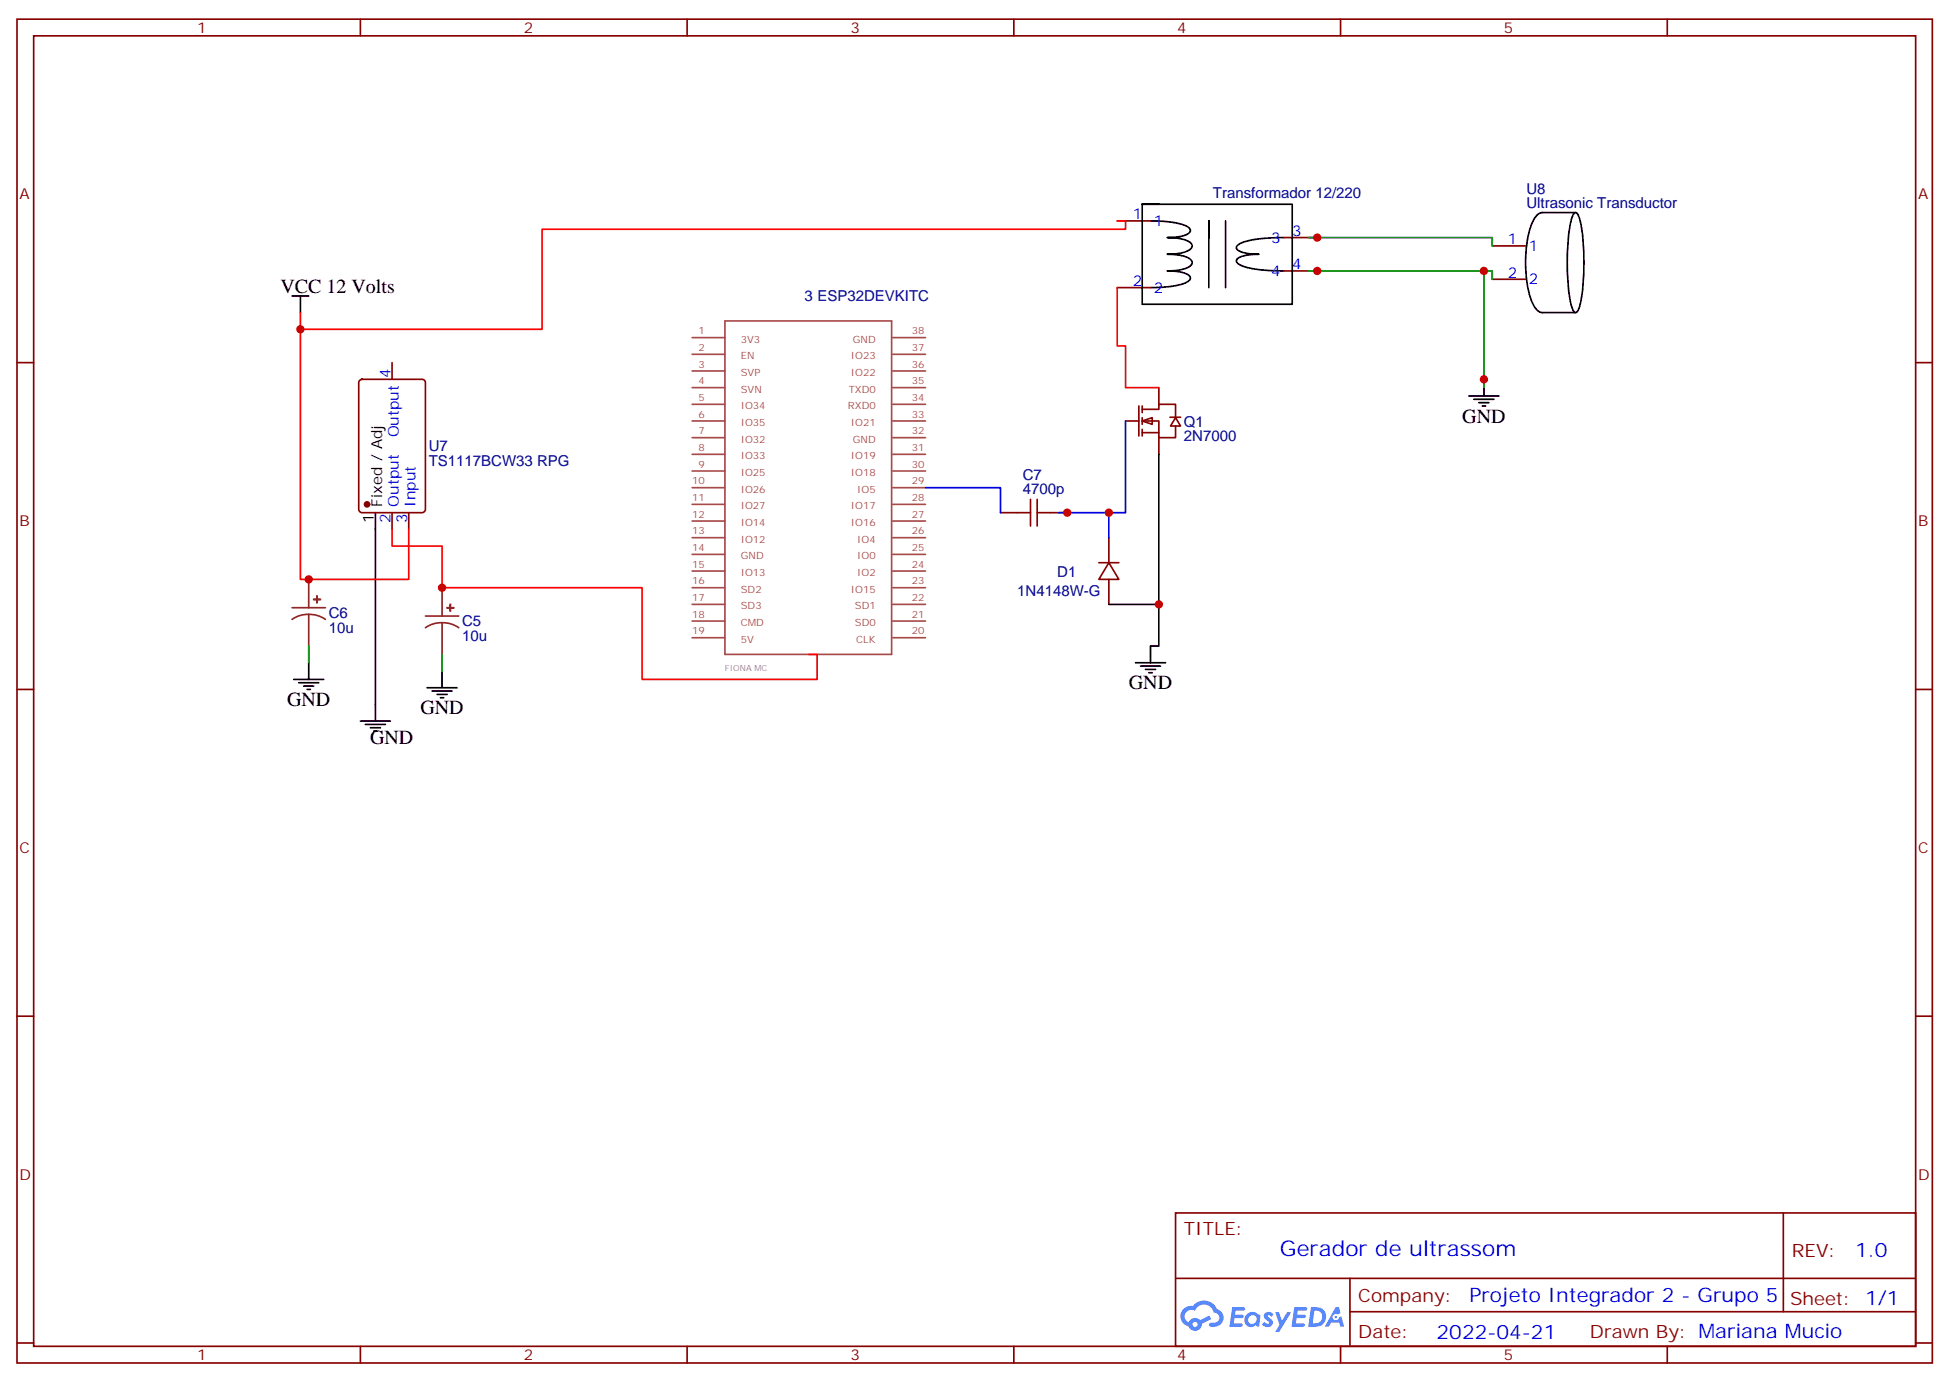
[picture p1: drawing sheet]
<svg xmlns="http://www.w3.org/2000/svg" width="412mm" height="292mm" viewBox="0 0 412 292" stroke-linecap="round" stroke-linejoin="round" font-family="sans-serif">
<g fill="none" stroke="#870000" stroke-width=".35">
<path d="M3.6 4.1h405.3v284.3h-405.3zM7.1 7.6h398.3v277.3h-398.3zM76.3 4.1v3.5M145.4 4.1v3.5M214.6 4.1v3.5M283.7 4.1v3.5M352.8 4.1v3.5M3.6 76.7h3.5M405.4 76.7h3.5M3.6 145.9h3.5M405.4 145.9h3.5M3.6 215h3.5"/>
<path d="M405.4 215h3.5M248.8 256.6h156.6v28.3h-156.6zM377.4 256.7v20.8M248.8 270.5h156.5M285.7 277.5h119.6M285.7 270.5v14.1M3.6 284.2h3.5M76.3 284.9v3.5M145.4 284.9v3.5M214.6 284.9v3.5M283.7 284.9v3.5M352.8 284.9v3.5"/>
<path d="M405.4 284.2h3.5"/>
</g>
<g fill="#5487ff">
<path d="M267.8 277.8a1.22 1.22 0 0 1 1.7 .3l-.4 .6a.47 .47 0 0 0-.3-.4 .47 .47 0 0 0-.6 .1l.1 .2a1.55 1.55 0 0 1 1.1 1.5 1.34 1.34 0 0 1-2.3 .1l.4-.5 .8 .4a.29 .29 0 0 0 .3-.2 .29 .29 0 0 0-.3-.4 1.04 1.04 0 0 1-.5-1.7z"/>
<path d="M260.8 276.6h2.1a.43 .43 0 0 1 .5 .1 .43 .43 0 0 1 .1 .4l-.4 .2h-1.6l-.1 .9h1.5a.37 .37 0 0 1 .3 .4 .37 .37 0 0 1-.4 .3h-1.5l-.2 1.1h1.3a.43 .43 0 0 1 .5 .1 .43 .43 0 0 1 .1 .4l-.4 .2h-2.4z"/>
<path d="M273.9 276.6h2.1a.43 .43 0 0 1 .5 .1 .43 .43 0 0 1 .1 .4l-.3 .2h-1.7l-.1 .9h1.5a.37 .37 0 0 1 .4 .4 .37 .37 0 0 1-.4 .3h-1.6l-.1 1.1h1.2a.43 .43 0 0 1 .5 .1 .43 .43 0 0 1 .1 .4l-.3 .2h-2.5z"/>
<path d="M282.7 276.6h.7l.3 1.2-.6 .3a.69 .69 0 0 0-1 .3 .69 .69 0 0 0 .4 1 .69 .69 0 0 0 .9-.6l.5-.3 .5 2.2h-.7l-.3-.9h-1.7l-.5 .9h-.9z"/>
<path d="M269.9 277.7h.8l.6 1.8 1.1-1.8h.8l-2.5 4.1h-.8l.9-1.5z"/>
<path d="M277.5 276.6l-.6 4.1h1.3a2.11 2.11 0 0 0 2.5-2.1 2.11 2.11 0 0 0-2.6-2zM278.2 277.3a1.39 1.39 0 0 1 1.6 1.4 1.39 1.39 0 0 1-1.7 1.3h-.3z"/>
<path d="M263.8 278.2a1.47 1.47 0 0 0-.2 2.1 1.47 1.47 0 0 0 2.1 .1l.8 .3 .2-2.3-.1-.2-.4-.1a1.49 1.49 0 0 0-2.4 .1zM264.4 278.6a.92 .92 0 0 1 1.6 .5 .92 .92 0 0 1-1.3 1 .9 .9 0 0 1-.3-1.5z"/>
<path d="M250.5 276.9a2.18 2.18 0 0 0 1.1 3.8 1.44 1.44 0 0 0 1.6 .9 1.44 1.44 0 0 0 1.1-1.5l2.1-1-.5-.7-1.9 .9a1.47 1.47 0 0 0-2.4 .5 1.39 1.39 0 0 1-.7-2 1.39 1.39 0 0 1 2-.4 2.08 2.08 0 0 1 2.1-1.4 2.08 2.08 0 0 1 1.9 1.7 1.07 1.07 0 0 1 1.2 1 1.07 1.07 0 0 1-1.1 1.2h-.6a.43 .43 0 0 0-.5 .3 .43 .43 0 0 0 .4 .5 2 2 0 0 0 2.4-1 2 2 0 0 0-.7-2.5l-.5-.2a2.98 2.98 0 0 0-5-.7l-1.1 .1zM252.4 280.2a.55 .55 0 0 1 1.1 0 .55 .55 0 0 1-1.1 0z"/>
<circle cx="282.7" cy="278.7" r=".26"/>
</g>
<path d="M61.8 128.6h7.1M65.3 130l-1.8 .2-1.7 .9M65.3 130l1.9 .2 1.7 .9M65.3 122.6v6M65.3 130v6.7M90 130.4h7.1M93.6 131.8l-1.9 .2-1.7 .8M93.6 131.8l1.8 .2 1.7 .8M93.6 124.4v6M93.6 131.8v6.7" fill="none" stroke="#8c2424" stroke-width=".35"/>
<g fill="#8c2424" stroke="#8c2424" stroke-width=".35">
<path d="M94.6 128.6h1.4z"/>
<path d="M95.3 127.9v1.4z"/>
<path d="M66.4 126.8l1.4 .1z"/>
<path d="M67.1 126.1v1.4z"/>
</g>
<path d="M236.4 46.7h7.1M271.7 50.3h7.1M271.7 57.3h7.1M83 76.7v3.6M236.4 60.9h7.1M76.2 80.5l.4-.2h12.7a.71 .71 0 0 1 .7 .7v26.8a.76 .76 0 0 1-.7 .7h-12.7a.76 .76 0 0 1-.7-.7v-26.8zM83 108.5v3.5M86.5 108.5v3.5" fill="none" stroke="#870000" stroke-width=".35"/>
<path d="M241.7 43.2v21.2h31.8v-21.2h-31.8h3.6M243.5 46.7a21 21 0 0 1 7.4 1.1l.6 .3 .4 .4v.4a2.7 2.7 0 0 1-2.3 1.2l-2.6 .2a8.3 8.3 0 0 1 5 1.1l.3 .4a1.53 1.53 0 0 1-1.5 1.5l-2.3 .4-1.5 .1a8.3 8.3 0 0 1 5 1.2l.3 .4a1.53 1.53 0 0 1-1.5 1.4l-2.3 .5h-1.5a8.2 8.2 0 0 1 4.7 1.1l.2 .3v.4a4.4 4.4 0 0 1-3 1.3l-3.3 .4-2.1 .1M255.8 50.3v-3.6v14.2M259.4 46.7v14.2M271.7 50.3a23.3 23.3 0 0 0-9.2 1.2l-.5 .4-.3 .3v.4a2.9 2.9 0 0 0 2.3 1l2.4 .2a8.5 8.5 0 0 0-4.5 .9l-.2 .3v.4a3.8 3.8 0 0 0 2.7 1.3 34.9 34.9 0 0 0 7.3 .6M79.4 108.5v3.5" fill="none" stroke="#000" stroke-width=".35"/>
<circle cx="77.7" cy="106.7" r=".53" fill="#870000" stroke="#870000" stroke-width=".35"/>
<g fill="none" stroke="#a64a4a" stroke-width=".35">
<path d="M146.5 71.4h6.9M146.5 75h6.9M146.5 78.5h6.9M153.4 67.9h35.3v70.6h-35.3zM188.9 71.4h7M188.9 75h7M188.9 78.5h7M146.5 82h6.9M146.5 85.5h6.9M146.5 89.1h6.9M146.5 92.6h6.9M146.5 96.1h6.9"/>
<path d="M146.5 99.7h6.9M188.9 82h7M188.9 85.5h7M188.9 89.1h7M188.9 92.6h7M188.9 96.1h7M188.9 99.7h7M146.5 103.2h6.9M146.5 106.7h6.9M146.5 110.2h6.9M146.5 113.8h6.9M146.5 117.3h6.9"/>
<path d="M188.9 103.2h7M188.9 106.7h7M188.9 110.2h7M188.9 113.8h7M188.9 117.3h7M146.5 120.8h6.9M146.5 124.4h6.9M146.5 127.9h6.9M146.5 131.4h6.9M146.5 134.9h6.9M188.9 120.8h7M188.9 124.4h7"/>
<path d="M188.9 127.9h7M188.9 131.4h7M188.9 134.9h7"/>
</g>
<path d="M241.7 89.1l2.1-.7v1.4z" fill="#fff" stroke="#870000" stroke-width=".35"/>
<g fill="none" stroke="#870000" stroke-width=".35">
<path d="M315.8 52h7.1M315.8 59.1h7.1M238.2 89.1h2.8M241 85.9v6.4M241.7 86.6h3.6v-1.1h3.5v2.9M241.7 89.1h3.6v3.5h3.5v-2.5M241.7 91.5h3.6M241.7 85.9v1.4M241.7 88.4v1.4M241.7 90.8v1.5M245.3 82v3.5M245.3 92.6v3.5"/>
<path d="M247.6 88.3h2.3M248.8 88.4l1 1.7h-2.1zM211.7 108.5h3.6M222.3 108.5h3.5M232.6 119.1h4.2M234.7 119.1l2.1 3.5h-4.2zM234.7 113.8v5.3M234.7 122.6v5.3"/>
</g>
<path d="M215.3 108.5h2.8M218.1 105.7v5.6M219.5 108.5h2.8M219.5 105.7v5.6" fill="none" stroke="#a10000" stroke-width=".35"/>
<g fill="none" stroke="#000" stroke-width=".35">
<path d="M333.2 45.1l.2-.1a2.02 2.02 0 0 1 1 1.7 47.4 47.4 0 0 1-.2 18.5l-.5 .8-.3 .1a2.02 2.02 0 0 1-.9-1.7 47.4 47.4 0 0 1 .2-18.4zM333.4 45h-7a2.52 2.52 0 0 0-1.9 1.7 25.3 25.3 0 0 0 0 17.7 2.52 2.52 0 0 0 1.9 1.7h7M61.8 62.6h3.5M63.6 62.6v3.5M245.3 96.1v40.6h-1.8v3.5M310.9 83.8h6.3M311.9 84.5h4.3M313 85.2h2.1M313.7 85.9h.7M314 80.3v3.5M79.4 112v40.6M234.7 127.9h10.6"/>
<path d="M62.2 143.8h6.3M63.2 144.5h4.3M64.3 145.2h2.1M65 145.9h.7M65.3 140.2v3.6M76.3 152.6h6.3M77.3 153.3h4.3M78.4 154h2.1M79.1 154.7h.7M90.4 145.5h6.3M91.4 146.2h4.3M92.5 146.9h2.1"/>
<path d="M93.2 147.6h.7M93.6 142v3.5M240.3 140.2h6.4M241.4 140.9h4.2M242.4 141.6h2.1M243.1 142.3h.7"/>
</g>
<path d="M277 50.3h38.8v1.7M277 57.3h38.8v1.8M314 57.3v24.7M65.3 136.7v3.5M93.6 138.5v3.5" fill="none" stroke="#008700" stroke-width=".35"/>
<path d="M236.4 46.7h1.8v1.8h-123.5v21.2h-51.1M63.6 66.1v56.5h22.9v-10.6M236.4 60.9v12.3h1.8v8.8h7.1M83 112v3.5h10.6v8.9h42.3v19.4h37v-5.3h-1.7" fill="none" stroke="#f00" stroke-width=".35"/>
<path d="M238.2 89.1v19.4h-14.1M195.9 103.2h15.8v5.3M234.7 108.5v5.3" fill="none" stroke="#00f" stroke-width=".35"/>
<g fill="#c00">
<circle cx="93.6" cy="124.4" r=".88"/>
<circle cx="65.3" cy="122.6" r=".88"/>
<circle cx="63.6" cy="69.7" r=".88"/>
<circle cx="245.3" cy="127.9" r=".88"/>
<circle cx="225.8" cy="108.5" r=".88"/>
<circle cx="234.7" cy="108.5" r=".88"/>
<circle cx="278.8" cy="50.3" r=".88"/>
<circle cx="278.8" cy="57.3" r=".88"/>
<circle cx="314" cy="57.3" r=".88"/>
<circle cx="314" cy="80.3" r=".88"/>
</g>
<text font-size="4.6" fill="#00f" x="270.9" y="265.7">Gerador de ultrassom</text>
<g font-size="4.2">
<text x="59.3" y="61.9">VCC 12 Volts</text>
<text x="309.5" y="89.4">GND</text>
<text x="60.7" y="149.4">GND</text>
<text x="238.9" y="145.9">GND</text>
<text x="89" y="151.2">GND</text>
<text x="78.3" y="157.5">GND</text>
</g>
<g font-size="4.2" fill="#00f">
<text x="392.6" y="265.9">1.0</text>
<text x="311" y="275.5">Projeto Integrador 2 - Grupo 5</text>
<text x="304" y="283.3">2022-04-21</text>
</g>
<g font-size="3.9" fill="#800">
<text x="250.5" y="261.2">TITLE:</text>
<text x="379.2" y="265.9">REV:</text>
<text x="287.5" y="275.4">Company:</text>
<text x="378.8" y="276">Sheet: 1/1</text>
<text x="287.5" y="283.1">Date:</text>
<text x="336.5" y="283.2">Drawn By: Mariana Mucio</text>
</g>
<g font-size="3.2" fill="#800">
<text x="41.7" y="7.1">1</text>
<text x="110.8" y="7.1">2</text>
<text x="180" y="7.1">3</text>
<text x="249.1" y="7.1">4</text>
<text x="318.3" y="7.1">5</text>
<text x="4.1" y="42.2">A</text>
<text x="405.9" y="42.2">A</text>
<text x="4.1" y="111.3">B</text>
<text x="405.9" y="111.3">B</text>
<text x="4.1" y="180.4">C</text>
<text x="405.9" y="180.4">C</text>
<text x="4.1" y="249.6">D</text>
<text x="405.9" y="249.6">D</text>
<text x="41.7" y="287.9">1</text>
<text x="110.8" y="287.9">2</text>
<text x="180" y="287.9">3</text>
<text x="249.1" y="287.9">4</text>
<text x="318.3" y="287.9">5</text>
</g>
<g font-size="3.2" fill="#000080">
<text x="256.7" y="41.8">Transformador 12/220</text>
<text x="323" y="41">U8</text>
<text x="323" y="43.9">Ultrasonic Transductor</text>
<text x="170.3" y="63.8">3 ESP32DEVKITC</text>
<text x="90.7" y="95.4">U7</text>
<text x="250.6" y="93.3">2N7000</text>
<text x="250.6" y="90.3">Q1</text>
<text x="90.7" y="98.6">TS1117BCW33 RPG</text>
<text x="216.4" y="101.5">C7</text>
<text x="216.4" y="104.6">4700p</text>
<text x="223.7" y="122">D1</text>
<text x="69.6" y="130.7">C6</text>
<text x="215.3" y="126.1">1N4148W-G</text>
<text x="69.6" y="133.9">10u</text>
<text x="97.8" y="135.6">10u</text>
<text x="97.8" y="132.5">C5</text>
</g>
<g font-size="3.2" fill="#00f">
<text x="239.7" y="46.4">1</text>
<text x="244.2" y="47.8">1</text>
<text x="269" y="51.3">3</text>
<text x="273.5" y="49.9">3</text>
<text x="319.1" y="51.7">1</text>
<text x="323.6" y="53.1">1</text>
<text x="269" y="58.4">4</text>
<text x="273.5" y="57">4</text>
<text x="319.1" y="58.7">2</text>
<text x="239.7" y="60.5">2</text>
<text x="244.2" y="61.9">2</text>
<text x="323.6" y="60.1">2</text>
<text x="82.6" y="80.1" transform="rotate(-90 82.6 80.1)">4</text>
<text x="84.4" y="92.6" transform="rotate(-90 84.4 92.6)">Output</text>
<text x="84.4" y="107.2" transform="rotate(-90 84.4 107.2)">Output</text>
<text x="87.9" y="107.2" transform="rotate(-90 87.9 107.2)">Input</text>
<text x="82.6" y="110.7" transform="rotate(-90 82.6 110.7)">2</text>
<text x="86.1" y="110.7" transform="rotate(-90 86.1 110.7)">3</text>
</g>
<g font-size="3.2">
<text x="80.9" y="107.2" transform="rotate(-90 80.9 107.2)">Fixed / Adj</text>
<text x="79.1" y="110.7" transform="rotate(-90 79.1 110.7)">1</text>
</g>
<g font-size="2.1" fill="#a54b4b">
<text x="147.8" y="70.7">1</text>
<text x="193" y="70.7">38</text>
<text x="147.8" y="74.3">2</text>
<text x="147.8" y="77.8">3</text>
<text x="156.8" y="72.5">3V3</text>
<text x="156.8" y="76">EN</text>
<text x="180.1" y="76">IO23</text>
<text x="180.5" y="72.5">GND</text>
<text x="193" y="77.8">36</text>
<text x="193" y="74.3">37</text>
<text x="147.8" y="81.3">4</text>
<text x="156.8" y="79.5">SVP</text>
<text x="156.8" y="83.1">SVN</text>
<text x="179.6" y="83.1">TXD0</text>
<text x="180.1" y="79.5">IO22</text>
<text x="193" y="81.3">35</text>
<text x="147.8" y="84.9">5</text>
<text x="147.8" y="88.4">6</text>
<text x="156.8" y="86.6">IO34</text>
<text x="179.4" y="86.6">RXD0</text>
<text x="193" y="88.4">33</text>
<text x="193" y="84.9">34</text>
<text x="147.8" y="91.9">7</text>
<text x="147.8" y="95.4">8</text>
<text x="156.8" y="90.1">IO35</text>
<text x="156.8" y="93.6">IO32</text>
<text x="180.1" y="90.1">IO21</text>
<text x="180.5" y="93.6">GND</text>
<text x="193" y="95.4">31</text>
<text x="193" y="91.9">32</text>
<text x="147.8" y="99">9</text>
<text x="156.8" y="97.2">IO33</text>
<text x="156.8" y="100.7">IO25</text>
<text x="180.1" y="100.7">IO18</text>
<text x="180.1" y="97.2">IO19</text>
<text x="193" y="99">30</text>
<text x="146.5" y="102.5">10</text>
<text x="146.5" y="106">11</text>
<text x="156.8" y="104.2">IO26</text>
<text x="156.8" y="107.8">IO27</text>
<text x="180.1" y="107.8">IO17</text>
<text x="181.4" y="104.2">IO5</text>
<text x="193" y="106">28</text>
<text x="193" y="102.5">29</text>
<text x="146.5" y="109.5">12</text>
<text x="146.5" y="113.1">13</text>
<text x="156.8" y="111.3">IO14</text>
<text x="180.1" y="111.3">IO16</text>
<text x="193" y="113.1">26</text>
<text x="193" y="109.5">27</text>
<text x="146.5" y="116.6">14</text>
<text x="156.8" y="114.8">IO12</text>
<text x="156.8" y="118.3">GND</text>
<text x="181.4" y="118.3">IO0</text>
<text x="181.4" y="114.8">IO4</text>
<text x="193" y="116.6">25</text>
<text x="146.5" y="120.1">15</text>
<text x="146.5" y="123.7">16</text>
<text x="156.8" y="121.9">IO13</text>
<text x="156.8" y="125.4">SD2</text>
<text x="180.1" y="125.4">IO15</text>
<text x="181.4" y="121.9">IO2</text>
<text x="193" y="123.7">23</text>
<text x="193" y="120.1">24</text>
<text x="146.5" y="127.2">17</text>
<text x="146.5" y="130.7">18</text>
<text x="156.8" y="128.9">SD3</text>
<text x="180.9" y="128.9">SD1</text>
<text x="193" y="130.7">21</text>
<text x="193" y="127.2">22</text>
<text x="146.5" y="134.2">19</text>
<text x="156.8" y="132.5">CMD</text>
<text x="156.8" y="136">5V</text>
<text x="180.9" y="132.5">SD0</text>
<text x="181.2" y="136">CLK</text>
<text x="193" y="134.2">20</text>
</g>
<text font-size="1.8" fill="#838383" x="153.4" y="142">FIONA MC</text>
</svg>
